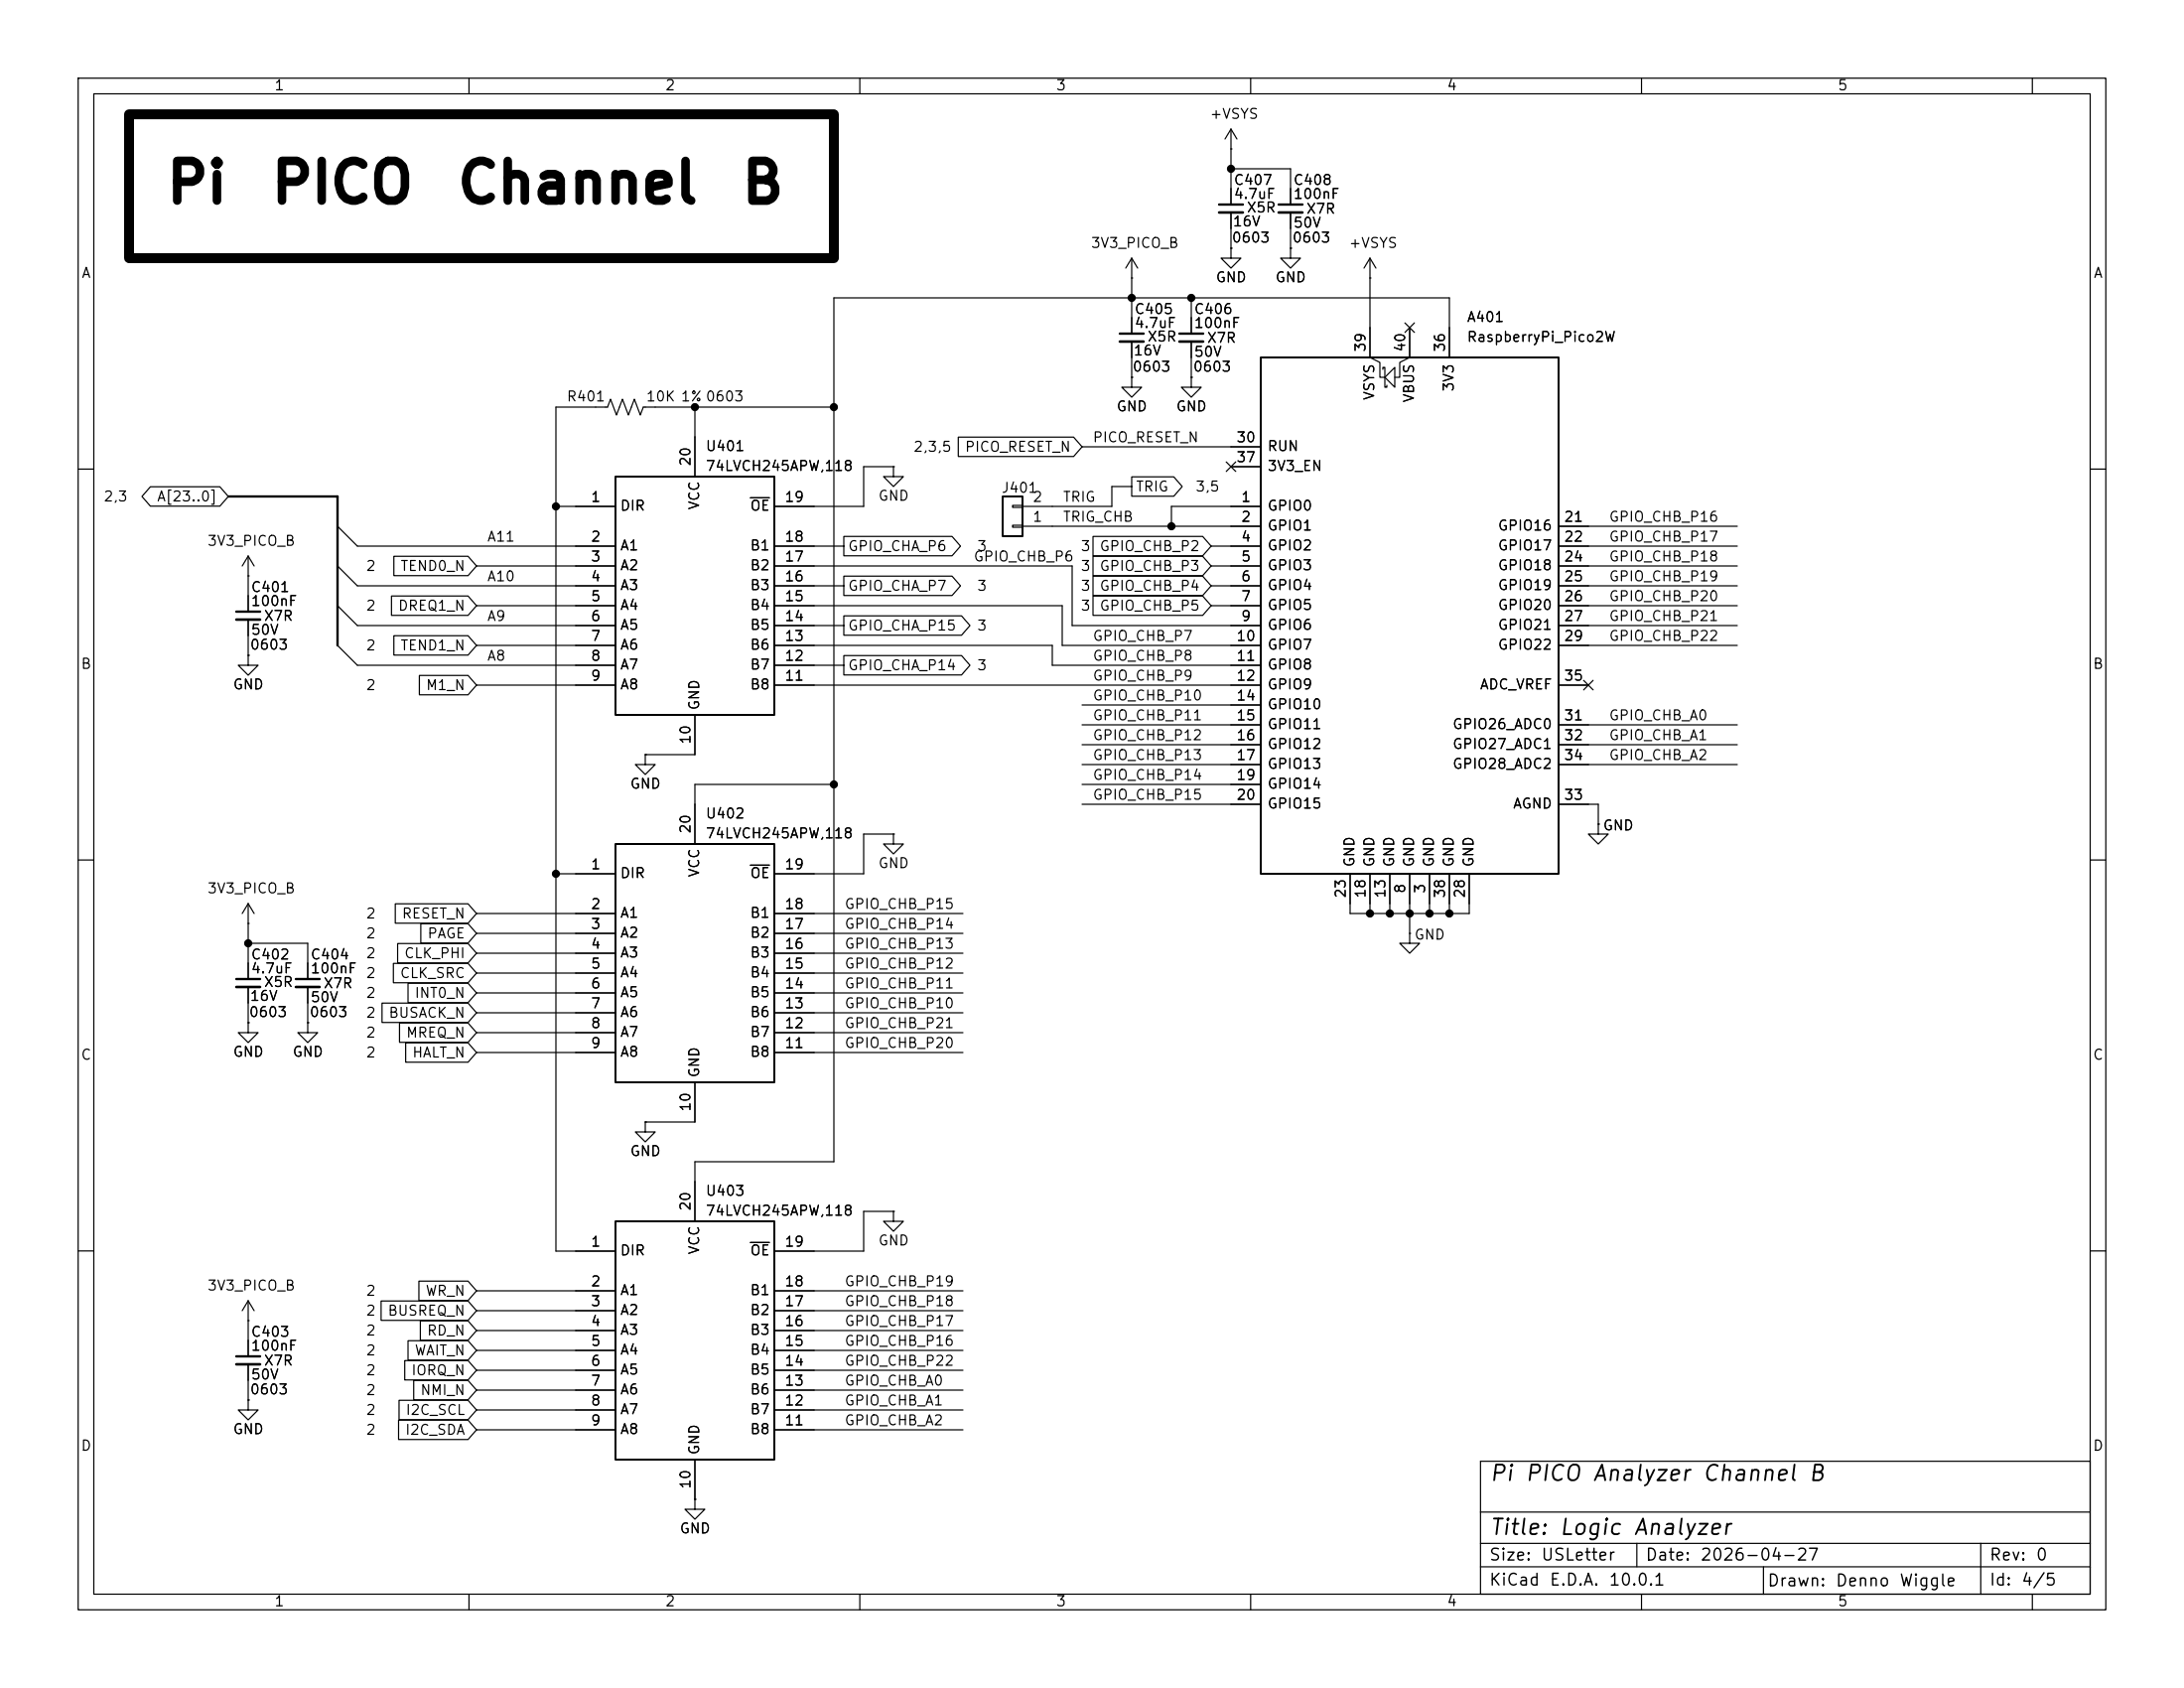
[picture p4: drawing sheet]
<svg xmlns="http://www.w3.org/2000/svg" width="279mm" height="216mm" viewBox="0 0 279 216" stroke-linecap="round" stroke-linejoin="round" font-family="sans-serif">
<g fill="none" stroke="#000" stroke-width=".15">
<path d="M10 10h259.4v195.9h-259.4zM12 12h255.4v191.9h-255.4zM60 10v2M110 10v2M157.5 19.1h.1M157.5 16.5v9.7M157.5 16.5l-.8 1.3M157.5 16.5l.7 1.3M160 10v2M210 10v2M260 10v2M144.8 35.6h.1"/>
<path d="M144.8 33v9.7M144.8 33l-.8 1.3M144.8 33l.7 1.3M152.4 38.1v4.6M157.5 31.8v1.2h1.2l-1.2 1.3-1.3-1.3h1.3M157.5 31.8h.1M157.5 21.6h7.6v4.6M157.5 27.2v4.6M165.1 31.8v1.2h1.3l-1.3 1.3-1.3-1.3h1.3M165.1 31.8h.1M165.1 27.2v4.6M175.3 33v12.7l1.2 .7v1.9h.7"/>
<path d="M175.3 35.6h.1M175.3 33l-.8 1.3M175.3 33l.7 1.3M88.9 52.1v8.9M106.7 52.1h-24.4l-.4 1-.7-2-.8 2-.8-2-.7 2-.8-2-.4 1h-6.6v107.9h7.6M114.3 59.7v1.3h1.3l-1.3 1.2-1.3-1.2h1.3M114.3 59.7h.1M114.3 59.7h-3.8v5.1h-11.4M122.6 55.9h14.8l1 1.3-1 1.2h-14.8zM138.4 57.2h22.9M144.8 48.3v1.2h1.2l-1.2 1.3-1.3-1.3h1.3M144.8 48.3h.1"/>
<path d="M144.8 43.7v4.6M152.4 48.3v1.2h1.3l-1.3 1.3-1.3-1.3h1.3M152.4 48.3h.1M152.4 43.7v4.6M156.9 59.1l1.2 1.2M157.5 59.7h3.8M158.1 59.1l-1.2 1.2M176.9 47.2v-.2h.3v2.5h.2v-.2M177.2 48.3l1.2-1.3v2.5zM179.7 41.3l1.2 1.2M180.3 41.9v3.8l-1.2 .7v1.9h-.7M180.9 41.3l-1.2 1.2"/>
<path d="M185.4 45.7v-7.6h-78.7v110.5h-17.8v7.6M10 60h2M19.2 62.3h8.9l1.1 1.2-1.1 1.2h-8.9l-1-1.2zM31.7 73.7h.1M31.7 71.1l-.7 1.3M31.7 71.1l.8 1.3M31.7 71.1v7.1M31.7 79.2v4.6M43.2 67.3l2.5 2.6h33M43.2 72.4l2.5 2.5h33M43.2 77.5l2.5 2.5h33M50.1 76.2h9.8l1.1 1.3-1.1 1.2h-9.8z"/>
<path d="M50.4 71.2h9.5l1.1 1.2-1.1 1.2h-9.5zM61 72.4h17.7M61 77.5h17.7M71.1 64.8h7.6M96 63.7h2.4M99.1 69.9h8.8M99.1 72.4h38.1v7.6h24.1M99.1 74.9h8.8M99.1 77.5h36.8v5.1h25.4M107.9 73.7h13.9l1.1 1.2-1.1 1.3h-13.9zM107.9 78.8h15.1l1.1 1.2-1.1 1.2h-15.1zM107.9 68.6h13.9l1.1 1.3-1.1 1.2h-13.9z"/>
<path d="M129.5 67.2h1.3v.2h-1.3zM129.5 64.6h1.3v.3h-1.3zM130.8 67.3h30.5M139.8 76.2h14.1l1 1.3-1 1.2h-14.1zM139.8 71.2h14.1l1 1.2-1 1.2h-14.1zM139.8 73.7h14.1l1 1.2-1 1.3h-14.1zM139.8 68.6h14.1l1 1.3-1 1.2h-14.1zM144.8 61h5.4l1 1.2-1 1.3h-5.4zM144.8 62.2h-2.6v2.6h-11.4M154.9 69.9h6.4M154.9 72.4h6.4M154.9 74.9h6.4"/>
<path d="M154.9 77.5h6.4M161.3 64.8h-11.4v2.5M199.4 69.9h22.8M199.4 72.4h22.8M199.4 74.9h22.8M199.4 77.5h22.8M199.4 67.3h22.8M267.4 60h2M31.7 83.8v1.3h1.3l-1.3 1.3-1.2-1.3h1.2M31.7 83.8h.1M43.2 82.6l2.5 2.5h33M50.4 81.3h9.5l1.1 1.3-1.1 1.2h-9.5z"/>
<path d="M53.7 86.4h6.2l1.1 1.2-1.1 1.3h-6.2zM61 82.6h17.7M61 87.6h17.7M82.5 96.5v1.3h1.3l-1.3 1.3-1.2-1.3h1.2M82.5 96.5h.1M88.9 91.4v5.1h-6.4M99.1 80h8.8M99.1 82.6h35.5v2.5h26.7M99.1 85.1h8.8M99.1 87.6h62.2M107.9 83.9h15.1l1.1 1.2-1.1 1.2h-15.1zM138.4 90.2h22.9"/>
<path d="M138.4 92.7h22.9M138.4 95.3h22.9M138.4 97.8h22.9M199.4 80h22.8M199.4 82.6h22.8M199.4 87.6h3.8M199.4 92.7h22.8M199.4 95.3h22.8M199.4 97.8h22.8M202.6 87l1.2 1.2M203.8 87l-1.2 1.2M10 110h2"/>
<path d="M31.7 118.1h.1M31.7 115.6v9.6M31.7 115.6l-.7 1.2M31.7 115.6l.8 1.2M50.6 115.6h9.3l1.1 1.2-1.1 1.3h-9.3zM53.8 118.1h6.1l1.1 1.3-1.1 1.2h-6.1zM61 116.8h17.7M61 119.4h17.7M71.1 111.8h7.6M96 110.7h2.4M99.1 116.8h24.1M99.1 119.4h24.1"/>
<path d="M106.7 100.3h-17.8v7.7M114.3 106.7v1.3h1.3l-1.3 1.2-1.3-1.2h1.3M114.3 106.7h.1M114.3 106.7h-3.8v5.1h-11.4M138.4 100.3h22.9M138.4 102.9h22.9M172.7 111.8v5h15.3v-5M175.3 111.8v5M177.8 111.8v5M180.3 119.4v1.3h1.3l-1.3 1.2-1.2-1.2h1.2M180.3 119.4h.1M180.3 111.8v7.6"/>
<path d="M182.9 111.8v5M185.4 111.8v5M199.4 102.9h5.1v2.5M204.5 105.4v1.3h1.2l-1.2 1.3-1.3-1.3h1.3M204.5 105.4h.1M267.4 110h2M31.7 130.8v1.3h1.3l-1.3 1.3-1.2-1.3h1.2M31.7 130.8h.1M31.7 126.2v4.6M31.7 120.7h7.7v4.5M39.4 130.8v1.3h1.2l-1.2 1.3-1.3-1.3h1.3M39.4 130.8h.1"/>
<path d="M39.4 126.2v4.6M48.9 128.3h11l1.1 1.2-1.1 1.3h-11zM50.3 123.2h9.6l1.1 1.3-1.1 1.2h-9.6zM50.9 120.7h9l1.1 1.2-1.1 1.3h-9zM51.1 130.8h8.8l1.1 1.3-1.1 1.2h-8.8zM51.9 133.4h8l1.1 1.2-1.1 1.3h-8zM52.2 125.8h7.7l1.1 1.2-1.1 1.2h-7.7zM61 121.9h17.7M61 124.5h17.7M61 127h17.7M61 129.5h17.7M61 132.1h17.7"/>
<path d="M61 134.6h17.7M88.9 138.4v5.1h-6.4M99.1 121.9h24.1M99.1 124.5h24.1M99.1 127h24.1M99.1 129.5h24.1M99.1 132.1h24.1M99.1 134.6h24.1M82.5 143.5v1.3h1.3l-1.3 1.3-1.2-1.3h1.2M82.5 143.5h.1M96 158.9h2.4M114.3 154.9v1.3h1.3l-1.3 1.3-1.3-1.3h1.3"/>
<path d="M114.3 154.9h.1M114.3 154.9h-3.8v5.1h-11.4M10 160h2M31.7 168.9h.1M31.7 179.1v1.2h1.3l-1.3 1.3-1.2-1.3h1.2M31.7 179.1h.1M31.7 166.4v7.1M31.7 174.5v4.6M31.7 166.4l-.7 1.2M31.7 166.4l.8 1.2M48.8 166.4h11.1l1.1 1.2-1.1 1.3h-11.1zM51.1 179.1h8.8l1.1 1.2-1.1 1.3h-8.8z"/>
<path d="M51.8 174h8.1l1.1 1.3-1.1 1.2h-8.1zM52.2 171.5h7.7l1.1 1.2-1.1 1.3h-7.7zM52.9 176.6h7l1.1 1.2-1.1 1.2h-7zM53.6 163.9h6.3l1.1 1.2-1.1 1.2h-6.3zM53.8 168.9h6.1l1.1 1.3-1.1 1.2h-6.1zM61 165.1h17.7M61 167.6h17.7M61 170.2h17.7M61 172.7h17.7M61 175.3h17.7M61 177.8h17.7M99.1 165.1h24.1"/>
<path d="M99.1 167.6h24.1M99.1 170.2h24.1M99.1 172.7h24.1M99.1 175.3h24.1M99.1 177.8h24.1M267.4 160h2M51 181.6h8.9l1.1 1.3-1.1 1.2h-8.9zM61 180.3h17.7M61 182.9h17.7M88.9 191.8v1.2h1.3l-1.3 1.3-1.3-1.3h1.3M88.9 191.8h.1M88.9 186.7v5.1"/>
<path d="M99.1 180.3h24.1M99.1 182.9h24.1M189.4 186.9h78v17h-78zM189.4 197.4h78M189.4 193.4h78M209.4 197.4v3M253.4 197.4v6.5M60 203.9v2M110 203.9v2M160 203.9v2M189.4 200.4h78M210 203.9v2"/>
<path d="M225.6 200.4v3.5M260 203.9v2"/>
</g>
<path d="M156 26.2h3M163.6 26.2h3M143.3 42.7h3M150.9 42.7h3M29.2 63.5h14v19.1M30.2 78.2h3.1M30.2 125.2h3.1M37.8 125.2h3.1M30.2 173.5h3.1" fill="none" stroke="#000" stroke-width=".3"/>
<path d="M156 27.2h3M163.6 27.2h3M143.3 43.7h3M150.9 43.7h3M30.2 79.2h3.1M30.2 126.2h3.1M37.8 126.2h3.1M30.2 174.5h3.1" fill="none" stroke="#000" stroke-width=".33"/>
<path d="M161.3 45.7h38.1v66.1h-38.1zM78.7 61h20.4v30.4h-20.4zM128.3 63.5h2.5v5.1h-2.5zM78.7 108h20.4v30.4h-20.4zM78.7 156.2h20.4v30.5h-20.4z" fill="none" stroke="#000" stroke-width=".25"/>
<path d="M16.5 14.6h90.2v18.4h-90.2z" fill="none" stroke="#000" stroke-width="1.3"/>
<g fill="#000" stroke="#000" stroke-width=".13">
<circle cx="144.8" cy="38.1" r=".46"/>
<circle cx="152.4" cy="38.1" r=".46"/>
<circle cx="157.5" cy="21.6" r=".46"/>
<circle cx="88.9" cy="52.1" r=".46"/>
<circle cx="106.7" cy="52.1" r=".46"/>
<circle cx="71.1" cy="64.8" r=".46"/>
<circle cx="149.9" cy="67.3" r=".46"/>
<circle cx="71.1" cy="111.8" r=".46"/>
<circle cx="106.7" cy="100.3" r=".46"/>
<circle cx="175.3" cy="116.8" r=".46"/>
<circle cx="177.8" cy="116.8" r=".46"/>
<circle cx="180.3" cy="116.8" r=".46"/>
<circle cx="182.9" cy="116.8" r=".46"/>
<circle cx="185.4" cy="116.8" r=".46"/>
<circle cx="31.7" cy="120.7" r=".46"/>
</g>
<g font-size="5.1">
<text x="21" y="27.2">Pi</text>
<text x="34.4" y="27.2">PICO</text>
<text x="58.2" y="27.2">Channel</text>
<text x="94.5" y="27.2">B</text>
</g>
<g font-size="2">
<text x="190.4" y="189.9">Pi PICO Analyzer Channel B</text>
<text x="190.4" y="196.8">Title: Logic Analyzer</text>
</g>
<g font-size="1.5">
<text x="190.4" y="203.2">KiCad</text>
<text x="190.4" y="200">Size:</text>
<text x="197.1" y="200">USLetter</text>
<text x="198.1" y="203.2">E.D.A.</text>
<text x="205.7" y="203.2">10.0.1</text>
<text x="210.4" y="200">Date:</text>
<text x="217.4" y="200">2026-04-27</text>
<text x="226" y="203.3">Drawn:</text>
<text x="234.7" y="203.3">Denno</text>
<text x="242.9" y="203.3">Wiggle</text>
<text x="254.4" y="200">Rev:</text>
<text x="254.4" y="203.2">Id:</text>
<text x="258.5" y="203.2">4/5</text>
<text x="260.3" y="200">0</text>
</g>
<g font-size="1.3">
<text x="35" y="11.9">1</text>
<text x="85" y="11.9">2</text>
<text x="135" y="11.9">3</text>
<text x="185" y="11.9">4</text>
<text x="235" y="11.9">5</text>
<text x="154.7" y="15.5">+VSYS</text>
<text x="157.7" y="24">C407</text>
<text x="165.4" y="24">C408</text>
<text x="157.6" y="29.3">16V</text>
<text x="157.7" y="25.8">4.7uF</text>
<text x="159.4" y="27.5">X5R</text>
<text x="165.4" y="25.8">100nF</text>
<text x="165.4" y="29.4">50V</text>
<text x="167" y="27.7">X7R</text>
<text x="10.3" y="35.9">A</text>
<text x="139.5" y="32">3V3_PICO_B</text>
<text x="157.5" y="31.3">0603</text>
<text x="165.2" y="31.3">0603</text>
<text x="172.5" y="32">+VSYS</text>
<text x="267.7" y="35.9">A</text>
<text x="145" y="40.5">C405</text>
<text x="152.7" y="40.5">C406</text>
<text x="155.4" y="36.4">GND</text>
<text x="163.1" y="36.4">GND</text>
<text x="187.6" y="41.5">A401</text>
<text x="144.8" y="47.9">0603</text>
<text x="144.9" y="45.8">16V</text>
<text x="145" y="42.3">4.7uF</text>
<text x="146.7" y="44">X5R</text>
<text x="152.5" y="47.9">0603</text>
<text x="152.7" y="42.3">100nF</text>
<text x="152.7" y="45.9">50V</text>
<text x="154.3" y="44.2">X7R</text>
<text x="175" y="45.1" transform="rotate(-90 175 45.1)">39</text>
<text x="180.1" y="45.1" transform="rotate(-90 180.1 45.1)">40</text>
<text x="185.2" y="45.1" transform="rotate(-90 185.2 45.1)">36</text>
<text x="187.6" y="44">RaspberryPi_Pico2W</text>
<text x="72.4" y="51.7">R401</text>
<text x="82.6" y="51.7">10K 1% 0603</text>
<text x="142.7" y="52.9">GND</text>
<text x="150.4" y="52.9">GND</text>
<text x="176.1" y="51.3" transform="rotate(-90 176.1 51.3)">VSYS</text>
<text x="181.2" y="51.6" transform="rotate(-90 181.2 51.6)">VBUS</text>
<text x="186.3" y="50.2" transform="rotate(-90 186.3 50.2)">3V3</text>
<text x="88.6" y="59.7" transform="rotate(-90 88.6 59.7)">20</text>
<text x="90.2" y="58">U401</text>
<text x="116.8" y="58.1">2,3,5</text>
<text x="123.3" y="58.1">PICO_RESET_N</text>
<text x="139.7" y="56.9">PICO_RESET_N</text>
<text x="158.1" y="56.9">30</text>
<text x="158.1" y="59.4">37</text>
<text x="162.1" y="58">RUN</text>
<text x="13.2" y="64.5">2,3</text>
<text x="20" y="64.5">A[23..0]</text>
<text x="75.5" y="64.5">1</text>
<text x="79.2" y="65.6">DIR</text>
<text x="89.8" y="65.3" transform="rotate(-90 89.8 65.3)">VCC</text>
<text x="90.2" y="60.6">74LVCH245APW,118</text>
<text x="95.9" y="65.6">OE</text>
<text x="100.3" y="64.5">19</text>
<text x="112.3" y="64.4">GND</text>
<text x="128" y="63.3">J401</text>
<text x="132" y="64.5">2</text>
<text x="135.9" y="64.5">TRIG</text>
<text x="145.2" y="63.2">TRIG</text>
<text x="152.8" y="63.2">3,5</text>
<text x="158.7" y="64.5">1</text>
<text x="162.1" y="65.6">GPIO0</text>
<text x="162.1" y="60.6">3V3_EN</text>
<text x="26.4" y="70.1">3V3_PICO_B</text>
<text x="62.2" y="69.6">A11</text>
<text x="75.5" y="69.6">2</text>
<text x="79.2" y="70.7">A1</text>
<text x="95.9" y="70.7">B1</text>
<text x="100.3" y="69.6">18</text>
<text x="108.4" y="70.8">GPIO_CHA_P6</text>
<text x="124.9" y="70.8">3</text>
<text x="132" y="67.1">1</text>
<text x="135.9" y="67">TRIG_CHB</text>
<text x="138.2" y="70.8">3</text>
<text x="140.6" y="70.8">GPIO_CHB_P2</text>
<text x="158.7" y="67.1">2</text>
<text x="158.7" y="69.6">4</text>
<text x="162.1" y="68.2">GPIO1</text>
<text x="162.1" y="70.7">GPIO2</text>
<text x="191.5" y="68.2">GPIO16</text>
<text x="191.5" y="70.7">GPIO17</text>
<text x="200" y="67.1">21</text>
<text x="200" y="69.6">22</text>
<text x="205.7" y="67">GPIO_CHB_P16</text>
<text x="205.7" y="69.6">GPIO_CHB_P17</text>
<text x="32" y="76">C401</text>
<text x="32" y="77.8">100nF</text>
<text x="46.7" y="73.3">2</text>
<text x="51.1" y="73.3">TEND0_N</text>
<text x="62.2" y="74.7">A10</text>
<text x="75.5" y="72.1">3</text>
<text x="75.5" y="74.7">4</text>
<text x="75.5" y="77.2">5</text>
<text x="79.2" y="73.3">A2</text>
<text x="79.2" y="75.8">A3</text>
<text x="95.9" y="75.8">B3</text>
<text x="95.9" y="73.3">B2</text>
<text x="100.3" y="77.2">15</text>
<text x="100.3" y="74.7">16</text>
<text x="100.3" y="72.1">17</text>
<text x="108.4" y="75.9">GPIO_CHA_P7</text>
<text x="124.5" y="72.1">GPIO_CHB_P6</text>
<text x="124.9" y="75.9">3</text>
<text x="138.2" y="73.3">3</text>
<text x="138.2" y="75.9">3</text>
<text x="140.6" y="73.3">GPIO_CHB_P3</text>
<text x="140.6" y="75.9">GPIO_CHB_P4</text>
<text x="158.7" y="72.1">5</text>
<text x="158.7" y="74.7">6</text>
<text x="158.7" y="77.2">7</text>
<text x="162.1" y="73.3">GPIO3</text>
<text x="162.1" y="75.8">GPIO4</text>
<text x="191.5" y="73.3">GPIO18</text>
<text x="191.5" y="75.8">GPIO19</text>
<text x="200" y="72.1">24</text>
<text x="200" y="74.7">25</text>
<text x="200" y="77.2">26</text>
<text x="205.7" y="77.2">GPIO_CHB_P20</text>
<text x="205.7" y="74.7">GPIO_CHB_P19</text>
<text x="205.7" y="72.1">GPIO_CHB_P18</text>
<text x="31.9" y="83.4">0603</text>
<text x="32" y="81.5">50V</text>
<text x="33.7" y="79.7">X7R</text>
<text x="46.7" y="78.4">2</text>
<text x="46.7" y="83.5">2</text>
<text x="50.8" y="78.4">DREQ1_N</text>
<text x="51.1" y="83.5">TEND1_N</text>
<text x="62.2" y="79.7">A9</text>
<text x="75.5" y="79.8">6</text>
<text x="75.5" y="82.3">7</text>
<text x="79.2" y="78.3">A4</text>
<text x="79.2" y="80.9">A5</text>
<text x="79.2" y="83.4">A6</text>
<text x="95.9" y="83.4">B6</text>
<text x="95.9" y="80.9">B5</text>
<text x="95.9" y="78.3">B4</text>
<text x="100.3" y="82.3">13</text>
<text x="100.3" y="79.8">14</text>
<text x="108.4" y="81">GPIO_CHA_P15</text>
<text x="124.9" y="81">3</text>
<text x="138.2" y="78.4">3</text>
<text x="139.7" y="82.3">GPIO_CHB_P7</text>
<text x="140.6" y="78.4">GPIO_CHB_P5</text>
<text x="158.1" y="82.3">10</text>
<text x="158.7" y="79.8">9</text>
<text x="162.1" y="78.3">GPIO5</text>
<text x="162.1" y="80.9">GPIO6</text>
<text x="162.1" y="83.4">GPIO7</text>
<text x="191.5" y="78.3">GPIO20</text>
<text x="191.5" y="80.9">GPIO21</text>
<text x="191.5" y="83.4">GPIO22</text>
<text x="200" y="79.8">27</text>
<text x="200" y="82.3">29</text>
<text x="205.7" y="79.7">GPIO_CHB_P21</text>
<text x="205.7" y="82.3">GPIO_CHB_P22</text>
<text x="10.3" y="85.9">B</text>
<text x="29.7" y="88.5">GND</text>
<text x="46.7" y="88.6">2</text>
<text x="54.4" y="88.6">M1_N</text>
<text x="62.2" y="84.8">A8</text>
<text x="75.5" y="84.8">8</text>
<text x="75.5" y="87.4">9</text>
<text x="79.2" y="86">A7</text>
<text x="79.2" y="88.5">A8</text>
<text x="95.9" y="88.5">B8</text>
<text x="95.9" y="86">B7</text>
<text x="100.3" y="87.4">11</text>
<text x="100.3" y="84.8">12</text>
<text x="108.4" y="86">GPIO_CHA_P14</text>
<text x="124.9" y="86">3</text>
<text x="139.7" y="89.9">GPIO_CHB_P10</text>
<text x="139.7" y="87.4">GPIO_CHB_P9</text>
<text x="139.7" y="84.8">GPIO_CHB_P8</text>
<text x="158.1" y="84.8">11</text>
<text x="158.1" y="87.4">12</text>
<text x="158.1" y="89.9">14</text>
<text x="162.1" y="86">GPIO8</text>
<text x="162.1" y="88.5">GPIO9</text>
<text x="189.2" y="88.5">ADC_VREF</text>
<text x="200" y="87.4">35</text>
<text x="267.7" y="85.9">B</text>
<text x="88.6" y="95.3" transform="rotate(-90 88.6 95.3)">10</text>
<text x="89.8" y="90.9" transform="rotate(-90 89.8 90.9)">GND</text>
<text x="139.7" y="92.4">GPIO_CHB_P11</text>
<text x="139.7" y="95">GPIO_CHB_P12</text>
<text x="158.1" y="92.5">15</text>
<text x="158.1" y="95">16</text>
<text x="162.1" y="91">GPIO10</text>
<text x="162.1" y="93.6">GPIO11</text>
<text x="185.7" y="93.6">GPIO26_ADC0</text>
<text x="200" y="92.5">31</text>
<text x="200" y="95">32</text>
<text x="205.7" y="95">GPIO_CHB_A1</text>
<text x="205.7" y="92.4">GPIO_CHB_A0</text>
<text x="80.5" y="101.2">GND</text>
<text x="139.7" y="100.1">GPIO_CHB_P14</text>
<text x="139.7" y="97.5">GPIO_CHB_P13</text>
<text x="158.1" y="97.5">17</text>
<text x="158.1" y="100.1">19</text>
<text x="162.1" y="96.1">GPIO12</text>
<text x="162.1" y="98.7">GPIO13</text>
<text x="162.1" y="101.2">GPIO14</text>
<text x="185.7" y="96.1">GPIO27_ADC1</text>
<text x="185.7" y="98.7">GPIO28_ADC2</text>
<text x="200" y="97.5">34</text>
<text x="205.7" y="97.5">GPIO_CHB_A2</text>
<text x="88.6" y="106.7" transform="rotate(-90 88.6 106.7)">20</text>
<text x="90.2" y="105">U402</text>
<text x="90.2" y="107.5">74LVCH245APW,118</text>
<text x="139.7" y="102.6">GPIO_CHB_P15</text>
<text x="158.1" y="102.6">20</text>
<text x="162.1" y="103.7">GPIO15</text>
<text x="193.5" y="103.7">AGND</text>
<text x="200" y="102.6">33</text>
<text x="205" y="106.5">GND</text>
<text x="75.5" y="111.5">1</text>
<text x="79.2" y="112.6">DIR</text>
<text x="89.8" y="112.3" transform="rotate(-90 89.8 112.3)">VCC</text>
<text x="95.9" y="112.6">OE</text>
<text x="100.3" y="111.5">19</text>
<text x="112.3" y="111.4">GND</text>
<text x="173.6" y="111" transform="rotate(-90 173.6 111)">GND</text>
<text x="176.1" y="111" transform="rotate(-90 176.1 111)">GND</text>
<text x="178.7" y="111" transform="rotate(-90 178.7 111)">GND</text>
<text x="181.2" y="111" transform="rotate(-90 181.2 111)">GND</text>
<text x="183.7" y="111" transform="rotate(-90 183.7 111)">GND</text>
<text x="186.3" y="111" transform="rotate(-90 186.3 111)">GND</text>
<text x="188.8" y="111" transform="rotate(-90 188.8 111)">GND</text>
<text x="26.4" y="114.6">3V3_PICO_B</text>
<text x="46.7" y="117.8">2</text>
<text x="51.3" y="117.8">RESET_N</text>
<text x="75.5" y="116.6">2</text>
<text x="75.5" y="119.1">3</text>
<text x="79.2" y="117.7">A1</text>
<text x="95.9" y="117.7">B1</text>
<text x="100.3" y="119.1">17</text>
<text x="100.3" y="116.6">18</text>
<text x="107.9" y="116.6">GPIO_CHB_P15</text>
<text x="107.9" y="119.1">GPIO_CHB_P14</text>
<text x="172.5" y="115" transform="rotate(-90 172.5 115)">23</text>
<text x="175" y="115" transform="rotate(-90 175 115)">18</text>
<text x="177.5" y="115" transform="rotate(-90 177.5 115)">13</text>
<text x="180.1" y="114.4" transform="rotate(-90 180.1 114.4)">8</text>
<text x="182.6" y="114.4" transform="rotate(-90 182.6 114.4)">3</text>
<text x="185.2" y="115" transform="rotate(-90 185.2 115)">38</text>
<text x="187.7" y="115" transform="rotate(-90 187.7 115)">28</text>
<text x="32" y="123">C402</text>
<text x="32" y="124.8">4.7uF</text>
<text x="39.6" y="123">C404</text>
<text x="39.6" y="124.8">100nF</text>
<text x="46.7" y="122.9">2</text>
<text x="46.7" y="125.4">2</text>
<text x="46.7" y="120.3">2</text>
<text x="51.1" y="125.4">CLK_SRC</text>
<text x="51.6" y="122.9">CLK_PHI</text>
<text x="54.6" y="120.3">PAGE</text>
<text x="75.5" y="121.7">4</text>
<text x="75.5" y="124.2">5</text>
<text x="79.2" y="120.2">A2</text>
<text x="79.2" y="122.8">A3</text>
<text x="79.2" y="125.3">A4</text>
<text x="95.9" y="125.3">B4</text>
<text x="95.9" y="122.8">B3</text>
<text x="95.9" y="120.2">B2</text>
<text x="100.3" y="124.2">15</text>
<text x="100.3" y="121.7">16</text>
<text x="107.9" y="124.2">GPIO_CHB_P12</text>
<text x="107.9" y="121.7">GPIO_CHB_P13</text>
<text x="180.8" y="120.5">GND</text>
<text x="31.8" y="130.4">0603</text>
<text x="31.9" y="128.3">16V</text>
<text x="33.7" y="126.6">X5R</text>
<text x="39.5" y="130.4">0603</text>
<text x="39.6" y="128.5">50V</text>
<text x="41.3" y="126.7">X7R</text>
<text x="46.7" y="128">2</text>
<text x="46.7" y="130.5">2</text>
<text x="49.6" y="130.5">BUSACK_N</text>
<text x="52.9" y="128">INT0_N</text>
<text x="75.5" y="126.7">6</text>
<text x="75.5" y="129.3">7</text>
<text x="75.5" y="131.8">8</text>
<text x="79.2" y="127.9">A5</text>
<text x="79.2" y="130.4">A6</text>
<text x="95.9" y="130.4">B6</text>
<text x="95.9" y="127.9">B5</text>
<text x="100.3" y="131.8">12</text>
<text x="100.3" y="129.3">13</text>
<text x="100.3" y="126.7">14</text>
<text x="107.9" y="129.3">GPIO_CHB_P10</text>
<text x="107.9" y="131.8">GPIO_CHB_P21</text>
<text x="107.9" y="126.7">GPIO_CHB_P11</text>
<text x="10.3" y="135.9">C</text>
<text x="29.7" y="135.5">GND</text>
<text x="37.3" y="135.5">GND</text>
<text x="46.7" y="133">2</text>
<text x="46.7" y="135.6">2</text>
<text x="51.9" y="133">MREQ_N</text>
<text x="52.6" y="135.6">HALT_N</text>
<text x="75.5" y="134.4">9</text>
<text x="79.2" y="132.9">A7</text>
<text x="79.2" y="135.5">A8</text>
<text x="89.8" y="137.9" transform="rotate(-90 89.8 137.9)">GND</text>
<text x="95.9" y="135.5">B8</text>
<text x="95.9" y="132.9">B7</text>
<text x="100.3" y="134.4">11</text>
<text x="107.9" y="134.4">GPIO_CHB_P20</text>
<text x="267.7" y="135.9">C</text>
<text x="88.6" y="142.3" transform="rotate(-90 88.6 142.3)">10</text>
<text x="80.5" y="148.2">GND</text>
<text x="88.6" y="155" transform="rotate(-90 88.6 155)">20</text>
<text x="90.2" y="153.3">U403</text>
<text x="90.2" y="155.8">74LVCH245APW,118</text>
<text x="75.5" y="159.8">1</text>
<text x="79.2" y="160.9">DIR</text>
<text x="89.8" y="160.5" transform="rotate(-90 89.8 160.5)">VCC</text>
<text x="95.9" y="160.9">OE</text>
<text x="100.3" y="159.8">19</text>
<text x="112.3" y="159.6">GND</text>
<text x="26.4" y="165.4">3V3_PICO_B</text>
<text x="46.7" y="166.1">2</text>
<text x="54.3" y="166.1">WR_N</text>
<text x="75.5" y="164.8">2</text>
<text x="75.5" y="167.4">3</text>
<text x="79.2" y="166">A1</text>
<text x="95.9" y="166">B1</text>
<text x="100.3" y="167.4">17</text>
<text x="100.3" y="164.8">18</text>
<text x="107.9" y="167.4">GPIO_CHB_P18</text>
<text x="107.9" y="164.8">GPIO_CHB_P19</text>
<text x="32" y="171.3">C403</text>
<text x="32" y="173.1">100nF</text>
<text x="46.7" y="171.1">2</text>
<text x="46.7" y="168.6">2</text>
<text x="46.7" y="173.7">2</text>
<text x="49.5" y="168.6">BUSREQ_N</text>
<text x="52.9" y="173.7">WAIT_N</text>
<text x="54.5" y="171.1">RD_N</text>
<text x="75.5" y="169.9">4</text>
<text x="75.5" y="172.5">5</text>
<text x="79.2" y="168.5">A2</text>
<text x="79.2" y="171">A3</text>
<text x="79.2" y="173.6">A4</text>
<text x="95.9" y="173.6">B4</text>
<text x="95.9" y="171">B3</text>
<text x="95.9" y="168.5">B2</text>
<text x="100.3" y="172.5">15</text>
<text x="100.3" y="169.9">16</text>
<text x="107.9" y="172.5">GPIO_CHB_P16</text>
<text x="107.9" y="169.9">GPIO_CHB_P17</text>
<text x="31.9" y="178.7">0603</text>
<text x="32" y="176.8">50V</text>
<text x="33.7" y="175">X7R</text>
<text x="46.7" y="178.8">2</text>
<text x="46.7" y="176.2">2</text>
<text x="52.5" y="176.2">IORQ_N</text>
<text x="53.7" y="178.8">NMI_N</text>
<text x="75.5" y="175">6</text>
<text x="75.5" y="177.5">7</text>
<text x="79.2" y="176.1">A5</text>
<text x="79.2" y="178.7">A6</text>
<text x="95.9" y="178.7">B6</text>
<text x="95.9" y="176.1">B5</text>
<text x="100.3" y="177.5">13</text>
<text x="100.3" y="175">14</text>
<text x="107.9" y="177.5">GPIO_CHB_A0</text>
<text x="107.9" y="175">GPIO_CHB_P22</text>
<text x="10.3" y="185.9">D</text>
<text x="29.7" y="183.7">GND</text>
<text x="46.7" y="181.3">2</text>
<text x="46.7" y="183.8">2</text>
<text x="51.7" y="183.8">I2C_SDA</text>
<text x="51.8" y="181.3">I2C_SCL</text>
<text x="75.5" y="180.1">8</text>
<text x="75.5" y="182.6">9</text>
<text x="79.2" y="181.2">A7</text>
<text x="79.2" y="183.7">A8</text>
<text x="95.9" y="183.7">B8</text>
<text x="95.9" y="181.2">B7</text>
<text x="100.3" y="182.6">11</text>
<text x="100.3" y="180.1">12</text>
<text x="107.9" y="182.6">GPIO_CHB_A2</text>
<text x="107.9" y="180.1">GPIO_CHB_A1</text>
<text x="267.7" y="185.9">D</text>
<text x="88.6" y="190.5" transform="rotate(-90 88.6 190.5)">10</text>
<text x="89.8" y="186.2" transform="rotate(-90 89.8 186.2)">GND</text>
<text x="86.9" y="196.4">GND</text>
<text x="35" y="205.8">1</text>
<text x="85" y="205.8">2</text>
<text x="135" y="205.8">3</text>
<text x="185" y="205.8">4</text>
<text x="235" y="205.8">5</text>
</g>
</svg>
